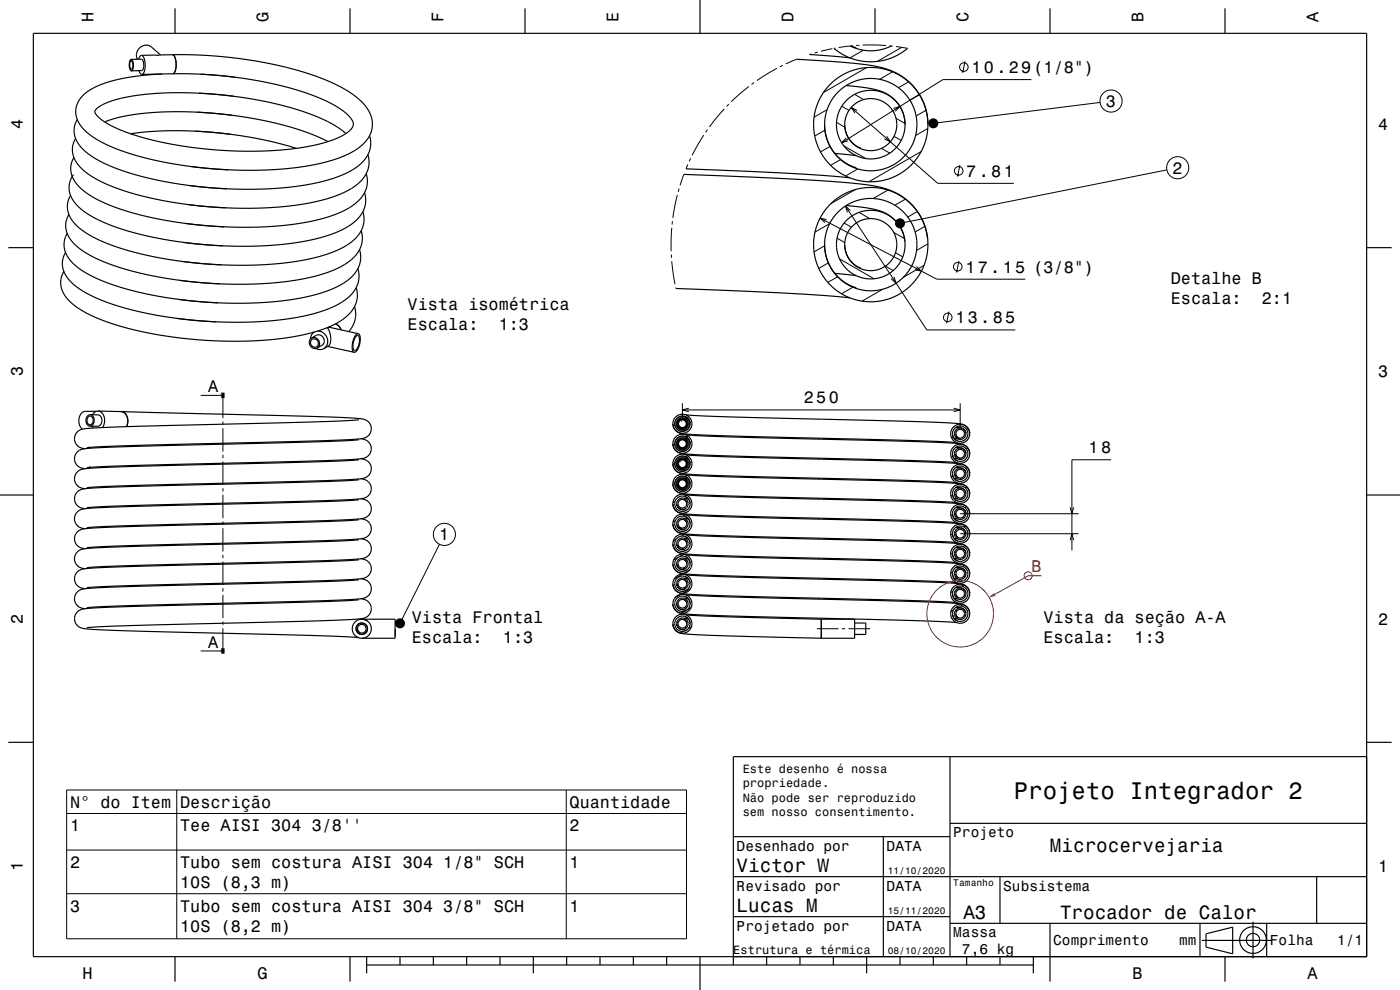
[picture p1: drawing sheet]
<svg xmlns="http://www.w3.org/2000/svg" width="420mm" height="297mm" viewBox="0 0 420 297" stroke-linecap="round" stroke-linejoin="round" font-family="sans-serif">
<g fill="none" stroke="#000" stroke-width=".3">
<path d="M234.8 19.6l-.9 .5M238.9 17.8l-3.2 1.4M243.4 16.2l-.5 .2M245.3 15.6l-.9 .3M249.7 14.6l-3.4 .8M250.6 14.4l-.4 .1M255.8 13.7l-4.2 .6M257.8 13.6h-1M258.8 13.5l7 .2M259 15.1l-4 2.3M266.8 13.7l1 .1M268.8 14l3.5 .5"/>
<path d="M270.5 14.2l-7.3 4.2M212.3 38.9l-.6 .8M217.3 32.7l-4.5 5.4M218.7 31.2l-.7 .7M224.7 25.9l-5.3 4.6M226.3 24.7l-.8 .6M233.1 20.5l-6 3.7M247.5 39l-3.1 1.8M248.1 32.9l-3.9 2.2M251 36.7l2.5 1.5M252.5 31.9l2.2 1.2M256.4 28.3l2.7 1.6"/>
<path d="M260 20.3l-12.9 7.4M267.8 21.5l-3.9 2.3M268.8 35.5l2.7 1.5M272.6 24.5l-3.1 1.8M275.9 28.4l-2.9 1.7M277.8 33.1l-3 1.7M278.3 38.6l-3.6 2.1M330 30.7l-50 6.3M203.2 58.5l-1.3 6.9M203.7 56.6l-.2 .9M205.1 52.3l-1.1 3.3M206.4 49.3l-.6 1.4"/>
<path d="M207.2 47.5l-.4 .9M211.1 40.5l-3.5 6.1M249 43.9l-2.8 1.7M252.2 47.9l-3 1.7M253.2 43.8l6.5 3.8M256.6 56.9l-7.4 4.2M257.3 50.7l-3.6 2.1M264.4 44.5l2.5 1.4M266.3 57l-4.4 2.6M268.2 40.9l2.1 1.2M271.6 59.7l-3.1 1.9M276.3 45.5l-15.6 9"/>
<path d="M350.1 51l-80.1 16M201.4 76.4l.1 1M201.5 78.4l1 6.9M201.5 68.4l-.1 7M201.7 66.4l-.1 1M247.4 73.7l-3.2 1.9M248.5 78.9l-2.9 1.6M248.9 67.1l-4.4 2.5M251.1 71.5l2.3 1.3M251.9 77.7l10.3 5.9M253.2 66.9l2.2 1.3M257.7 63.7l3.2 1.9"/>
<path d="M265.6 79.8l2.3 1.4M268.1 69.7l3.3 1.9M268.7 75.8l2.1 1.3M275.2 63.5l-2.9 1.6M277.2 79.6l-6.2 3.6M277.5 67.9l-3 1.7M278.4 73.2l-3.4 1.9M202.7 86.3l.1 .2M251.3 83l-2.9 1.7M255.9 86.2l-3.4 1.9M264.8 86.8l-6.2 3.5M60.2 118.6h5.7"/>
<path d="M66.9 119.5v6M66.9 126.5v1M66.9 128.5v7M66.9 136.5v1M66.9 138.5v7M202.4 133.2l-.5 .3M202.4 138.9l-.5 .4M202.4 127.4l-.5 .3M203.5 138.8v.8l.5 .6M203.5 138.7v.1M203.5 132.7v.9l.5 .6 .9 .2 .8-.4M203.5 132.6v.1"/>
<path d="M203.5 126.6l-.1 .7 .3 .6a1.3 1.3 0 0 0 2 .1M203.6 126.5l-.1 .1M203.6 138.5l-.1 .2M203.6 138.4v.1M203.7 126.3l-.1 .2M203.7 138.3l-.1 .1M203.7 138.3h.1M203.7 126.3h.1M203.8 132.2l-.3 .4M203.8 132.2h.1M203.8 138.2l-.1 .1M203.8 126.2l-.1 .1"/>
<path d="M203.9 126.1l-.1 .1M204.1 138h-.1M204.1 126l-.2 .1M204.1 138h.1M204.3 125.9h.1M204.4 125.9h-.1M204.5 125.8h.1M204.6 125.8l-.2 .1M204.6 125.8h.4M204.6 125.8h.1M204.6 137.8l-.5 .2M204.7 137.8l.5 .1"/>
<path d="M204.7 137.8h-.1M204.7 121v4.1M204.7 123h83.4M204.8 131.8l-1 .4M204.8 131.8h.1M204.9 131.8l.4 .2M205 125.8l.1 .1M205.1 125.9l.5 .3 .4 .6-.2 1.1M205.2 137.9l.1 .1M205.3 138l.7 .9-.3 1M205.3 132h.1M205.4 132l.4 .3"/>
<path d="M205.7 140l-.7 .4-.9-.1M205.7 139.9v.1M205.8 133.9l-.1 .1M205.8 127.9l-.1 .1M205.8 132.3v.1M205.8 132.4l.2 .8-.2 .7M206.3 136.7l-.6 .3M206.5 130.8l-.6 .4M206.6 125l-.5 .3M206.7 122.5l-2 .5 2 .5M285.9 136.9l-.5 .3M286 131.1l-.5 .3"/>
<path d="M286.1 122.5l2 .5-2 .5M286.4 136.7l.9 .5M286.6 131l1.4 .8M287.5 137.3l.9 .5M288.1 121v7.1M290.3 134.4l-.5 .3M290.4 128.5l-.4 .3M333.3 137.9h-11.7v27.2M66.9 146.5v1M66.9 148.5v7M66.9 156.5v1M66.9 158.5v7"/>
<path d="M202.5 144.7l-.6 .3M202.5 150.4l-.6 .4M202.6 156.2l-.7 .4M203.2 157.9l1.6 .9M203.4 145l.2 .7 .5 .6a1.31 1.31 0 0 0 1.5-.2M203.4 144.9v.1M203.5 152.3l.8 .5M203.5 144.6l-.1 .3M203.6 144.5l-.1 .1M203.8 144.2l-.2 .3M203.8 144.2h.1M204 140.2l.1 .1"/>
<path d="M204.4 143.9l-.6 .3M204.5 143.8l.7 .1M204.5 143.8l-.1 .1M205.2 143.9l.1 .1M205.3 144l.3 .1M205.6 144.1v.1M205.6 144.2l.2 .1M205.6 154.4l-.7 .4M205.7 146l-.1 .1M205.8 144.3v.1M205.8 144.4l.2 .8-.3 .8M205.9 148.5l-.7 .4"/>
<path d="M206.1 142.6l-.6 .3M285.8 154.3l-.6 .3M285.8 148.6l-.5 .2M285.8 142.8l-.4 .2M286.3 148.2l.5 .2M286.3 154l.5 .2M286.4 142.4l.5 .3M286.4 159.7l.4 .3M288.1 154.1h35.5M288.1 143.4l.5 .3M288.4 149.4l.5 .2M288.6 155.3l.5 .2"/>
<path d="M289.7 157.8l-.5 .3M289.9 151.9l-.5 .3M290.1 146.1l-.5 .3M290.2 140.2l-.5 .3M321.1 152.2l.5 1.9 .5-1.9M66.9 166.5v1M66.9 168.5v7M66.9 176.5v1M66.9 178.5v7M131.8 163.3l-11.8 23.7M202.8 161.8l-.8 .5M203 175.1l.4 .3"/>
<path d="M203 169.4l.5 .3M203.1 163.6l.7 .4M203.3 167.3l-1.2 .7M204.3 178.3l-1.8 1M204.4 164.4l.7 .4M204.7 172.3l-2.5 1.4M204.9 170.4l.5 .3M205.1 166.3l-1.2 .7M205.1 176.4l.5 .2M205.4 160.3l-.9 .5M206.8 171l-1.5 .9M207.1 176.6l-2.3 1.4"/>
<path d="M285.8 160.1l-.6 .3M285.8 165.9l-.6 .3M285.8 171.6l-.6 .4M285.9 177.4l-.7 .3M286.4 165.6l.4 .2M286.5 171.4l.4 .2M286.6 177.2l.4 .2M288.1 160.1h35.5M288.8 161.2l.4 .2M289 167l.4 .2M289.1 172.9l.4 .2M289.2 175.5l-.7 .4"/>
<path d="M289.2 178.7l.4 .2M289.4 169.6l-.6 .3M289.6 163.7l-.6 .3M321.1 162.1l.5-2 .5 2M60.2 195.3h5.7M66.9 186.5v1M66.9 188.5v6M203 180.9l.4 .2M203.1 186.7l.3 .2M205 189.4l-.9 .5M205.4 182.3l.4 .2M205.5 188.1l.4 .2"/>
<path d="M207.3 182.3l-2.8 1.7M207.4 188l-.8 .5M245.1 188.6h6.5M252.6 188.6h1M254.6 188.6h6.5M286 183.1l-.7 .4M286.7 183l.4 .3M288.9 181.4l-.7 .4M289.3 184.5l.4 .2"/>
<circle cx="333.3" cy="30.3" r="3.3"/>
<circle cx="353.3" cy="50.3" r="3.3"/>
<circle cx="133.3" cy="160.3" r="3.3"/>
</g>
<g fill="none" stroke="#000" stroke-width="1.4" stroke-linecap="butt">
<path d="M203.9 131.6l-.1 .1M203.9 138.1l-.1 .1M204 138.1h-.1M204 138v.1M204.3 125.9l-.2 .1"/>
<circle cx="204.7" cy="133.1" r="1.72"/>
<circle cx="204.7" cy="127.1" r="1.71"/>
<circle cx="204.7" cy="139.1" r="1.72"/>
<circle cx="204.7" cy="145.1" r="1.72"/>
</g>
<g fill="none" stroke="#000" stroke-width=".35">
<path d="M10 10h400v277h-400zM39.2 18.3a.42 .42 0 0 1 .5 .1 .42 .42 0 0 1 .1 .5v1.2a.47 .47 0 0 1 0 .5 .47 .47 0 0 1-.6 .1l-.3-1.2zM39.4 17.8h3.1a2.62 2.62 0 0 1 0 3.4h-3.1M39.4 17.8a2.63 2.63 0 0 0 0 3.4M39.4 17.8a2.64 2.64 0 0 1 0 3.4M42.4 16.6l-.4 .3-.4 .9M42.4 16.6h.1M42.4 16.6a3.7 3.7 0 0 1 1.1 4l-.3 1.2-.6 .5M48.2 16.5l-2.8-2.4a2.9 2.9 0 0 0-3.5 .2 2.9 2.9 0 0 0-.7 3.5M51.7 16.4h.1M51.7 16.4a3.7 3.7 0 0 1 1.1 4l-.4 1.2-.6 .5M51.7 16.4a135.6 135.6 0 0 1 34.3 3.8"/>
<path d="M51.7 16.4l-9.3 .2M52.5 2.5v7.5M105 2.5v7.5M157.5 2.5v7.5M210 0v10M238.9 17.8l17.7 1.2a29.7 29.7 0 0 1 12.6 3.1 17.5 17.5 0 0 1 8.8 11.7M242.9 16.4l12.1 1M255.1 13.8l2.8 1 3.2 .4 3.2-.3 3.1-1.1M255.3 13.8l1.6 .5M262.5 2.5v7.5M272.3 14.5l-2.5 1.7-2.7 1.3-2.9 .8-2.7 .2-3-.2-2.9-.7-3-1.4-2.4-1.7M315 2.5v7.5"/>
<path d="M367.5 2.5v7.5M23.2 35.9a7 7 0 0 0 1.9 9.1 34.8 34.8 0 0 0 13.5 6.8 124.4 124.4 0 0 0 56.8 3 26.9 26.9 0 0 0 12.3-5.2l1.9-1.9 1.1-2.1 .5-2.4-.3-2.5M31.4 36.6l.3-.1a60.2 60.2 0 0 1 22-3 116.8 116.8 0 0 1 41.4 7.4l3.3 1.6M41.7 21.2l.4 .8 .5 .3M42.6 22.3h.1M51.8 22.1a118.1 118.1 0 0 1 44.1 7.3 21.1 21.1 0 0 1 9.6 6.5 2.33 2.33 0 0 1-.8 3.5l-1.2 .9a40.3 40.3 0 0 1-16.6 4.5 120 120 0 0 1-49.1-5.1 19.7 19.7 0 0 1-9-5.3 1.09 1.09 0 0 1 .3-1.9l1.8-1.2 3-1.1a59.8 59.8 0 0 1 18.9-2.4 116 116 0 0 1 43.4 7.7l2 .9M51.8 22.1h.1M51.8 22.1l-9.2 .2M58.6 39.3l10.5 1M59.1 33.7l10.5 .9M59.7 28l10.3 .9M60.2 22.3l10.3 .9"/>
<path d="M86 20.2h.1M86 20.2a55.6 55.6 0 0 1 21 9 10 10 0 0 1 4.7 9.1 10.1 10.1 0 0 1-5.8 7.2 51 51 0 0 1-20.2 5.1 125.9 125.9 0 0 1-49.5-5.5 27.6 27.6 0 0 1-11.2-6.4 6.9 6.9 0 0 1 1.3-11.2l3.6-2 5.2-1.6 6.6-1.1 6.9-.6M98.2 36.4h.1M98.2 36.4l3 1.7 2.6 2M247.4 37.4l.1 1.7a13.3 13.3 0 0 0 9.4 11.2M253.4 37.4v.5a7.4 7.4 0 0 0 4.9 6.5M253.9 25.7a33.8 33.8 0 0 1 11.3 2 10.7 10.7 0 0 1 6.1 7.5M21.2 58.6a7.1 7.1 0 0 0 2.1 9.4 37.4 37.4 0 0 0 14.3 6.9 125.5 125.5 0 0 0 54.9 2.9 29.8 29.8 0 0 0 12.7-5l2.1-2 1.5-2.5 .4-2.4-.3-2.4M22.1 52.4a6.9 6.9 0 0 0 1.5 9.7 33.5 33.5 0 0 0 13.3 6.8 125.4 125.4 0 0 0 56.1 3.2 29.5 29.5 0 0 0 12.6-4.9l2.3-2.2 1.2-2 .6-2.5-.3-2.7M22.2 47.3a7 7 0 0 0 2 9.1 33.4 33.4 0 0 0 13.5 6.9 125.7 125.7 0 0 0 55.8 3.1 29.3 29.3 0 0 0 12.8-5.1l2.2-2.1 1.3-2.3 .4-2.4-.3-2.4M22.7 41.6a6.9 6.9 0 0 0 1.6 8.8 29.7 29.7 0 0 0 12.5 6.7 124.1 124.1 0 0 0 58.1 3.4 26.8 26.8 0 0 0 12.3-5.2l2-2 1.1-2.1 .4-2.3-.3-2.5M39.2 40.1a121.2 121.2 0 0 1 49.7 4.4"/>
<path d="M56.8 55.7l11.3 .9M57.4 50l11.1 .9M205.1 52.3a867.7 867.7 0 0 1 52.7 2.9 25.3 25.3 0 0 1 13.2 4 17.4 17.4 0 0 1 7.3 12.6M205.8 50.7l30.1 1.3 19.1 1.4M250.4 46l6.4 .7M2.5 74.3h7.5M19.7 75.7l-.1 .2a6.9 6.9 0 0 0 1.9 8.9 34.2 34.2 0 0 0 14.1 7.1 125.7 125.7 0 0 0 55.5 2.9 28.8 28.8 0 0 0 12.6-5l2.2-2 1.3-2.2 .5-2.6-.3-2.4M20.2 70a7 7 0 0 0 2 9.3 34.8 34.8 0 0 0 13.9 6.9 125.8 125.8 0 0 0 55.5 2.9 28.6 28.6 0 0 0 13-5.3l1.9-1.9 1.3-2.3 .4-2.4-.3-2.3M20.7 64.3a7 7 0 0 0 1.8 9.1l.4 .4a36.7 36.7 0 0 0 14.6 6.9 125.7 125.7 0 0 0 54.6 2.7 29.7 29.7 0 0 0 12.7-5l2.2-2.2 1.2-2.1 .5-2.5-.3-2.4M54.5 78.4l11.9 1M55 72.7l11.8 1M55.6 67l11.6 1"/>
<path d="M56.2 61.3l11.5 1M247.4 73.4a13.4 13.4 0 0 0 9.5 12.9M253.4 73.4a7.5 7.5 0 0 0 4.9 7M253.9 61.7a47.4 47.4 0 0 1 10 1.5 10.7 10.7 0 0 1 7.6 9.3M271.5 72.5h.1M278.3 71.8v.1M410 74.3h7.5M19.2 81.4l-.8 1.8a7.1 7.1 0 0 0 2.6 7.2 31.9 31.9 0 0 0 12.4 6.6 125.4 125.4 0 0 0 56.3 3.7 31.9 31.9 0 0 0 13.2-4.9l2.2-2 1.5-2.3 .6-2.6-.3-2.6M53 95.5l11.9 1M53.4 89.8l12 1M54 84.1l11.9 1M94.3 99.6l-.8 .8-.4 1.3"/>
<path d="M95.3 99.3a2.94 2.94 0 0 1 2.8 2 2.94 2.94 0 0 1-1 3.3M98.2 98.3l.7 1.4 .3 1.9a2.77 2.77 0 0 1-.7 2.2l-1.4 .8M98.5 98.2l9 1.9M100.7 97.1l1 .8 .6 1.1M106.4 92l.3 2-.2 1.8-.7 2.1-1.2 1.6M202.8 86.5l33.3 1.5 18.9 1.4M250.4 82l6.4 .7M93.5 101.4l1.4-.8a1.73 1.73 0 0 1 2.1 .8 1.73 1.73 0 0 1-.4 2.2l-1.4 .8M93.5 101.4a1.73 1.73 0 0 1 2.1 .8 1.73 1.73 0 0 1-.4 2.2M93.5 101.4a1.73 1.73 0 0 0-.5 2.2 1.73 1.73 0 0 0 2.2 .8M94.8 104.5l1.1 .4 1.2-.3M98.3 103.9l7.9 1.8"/>
<path d="M106.9 100.9l.4-.3a2.63 2.63 0 0 1 .2 3.3l-.3 .6a.68 .68 0 0 1-.8 .6 .68 .68 0 0 1-.5-.9 5 5 0 0 1 1-3.3zM107.5 100.1a3.7 3.7 0 0 1 .1 4.2l-.7 1.1-.7 .3M107.5 100.1a3.7 3.7 0 0 0-1.9 3.7l.1 1.2 .5 .7M26.4 125.1a.95 .95 0 0 1 1.2-.1 .95 .95 0 0 1 .4 1.2 1 1 0 0 1-1.1 1.2 1 1 0 0 1-.8-1.4zM27.1 124.4l2.3 .1a1.81 1.81 0 0 1 1.2 1.7 1.81 1.81 0 0 1-1.3 1.7l-2.3-.1M27.1 124.4a1.81 1.81 0 0 0-1.3 1.7 1.81 1.81 0 0 0 1.2 1.7M27.1 124.4a1.81 1.81 0 0 1 1.2 1.8 1.81 1.81 0 0 1-1.3 1.6M27.7 127.9l.3 .5M28.9 123.4h-3.3a3.1 3.1 0 0 0-1.5 4.7l.6 .6M29.4 123.3l-.9 .3-.8 .8M29.4 123.3a3.1 3.1 0 0 1 1.3 5M29.4 123.3l7 .2"/>
<path d="M36.4 123.5l8.6 .2a1955.8 1955.8 0 0 1 61.5 1.8l2.3 .2 1.2 .4 1 1 .4 1.5a3 3 0 0 1-3 3l-12.2 .6-57.7 1.5-12.5 .6M36.4 123.5a3 3 0 0 1 1.5 4.5M107.7 131.9l-11.9 .6-57.4 1.5-12.8 .6-1.4 .3-.8 .5-.7 .9-.4 1.2 .3 1.2 .6 1 1 .6 1.3 .3M107.7 125.9l-1.5 .2a2159 2159 0 0 1-64.9 1.8l-12.6 .5-3.5 .3-1.2 .3-.8 .5-.6 .9-.2 .9v1l.4 .9 .7 .7 .9 .5 1.1 .2M107.7 137.9l-12.1 .6-67.9 1.9a6.2 6.2 0 0 0-4.3 1l-.6 .7-.4 .8 .2 1.8 1.1 1.3 1.8 .6M108.3 137.6l1.2 .3 .9 .6 .7 .8 .3 1.1a3.1 3.1 0 0 1-3.5 3.3l-16.7 .7-50.9 1.2-14.3 .7M108.3 131.6l1.2 .3 .9 .6 .7 .9 .3 1.1a3 3 0 0 1-3 3.1l-10.6 .6-57.5 1.4-14.3 .7M201.9 139.1a3.2 3.2 0 0 0 3.6 3.1l13 .6 55.7 1.4 12.8 .6M201.9 133.1a3.2 3.2 0 0 0 3.4 3.1 430.2 430.2 0 0 0 27.8 1l41.4 1 12.5 .6M201.9 127.1a3.3 3.3 0 0 0 3.9 3.1l13.6 .6 54 1.4 13.6 .6M203 127.1l.2 .8 .6 .7 2.2 .5M203 133.1l.2 .8 .6 .7 2.2 .5"/>
<path d="M203 139.1l.2 .9 .7 .6 2.1 .5M205.2 125.9l.6 .5 .2 .7M205.2 131.9l.6 .5 .2 .7M205.2 137.9l.6 .5 .2 .7M205.4 125l1.2 .8 .4 1.3M205.4 137l1.2 .8 .4 1.3M205.4 131l1.2 .7 .4 1.4M205.5 125.6l1 .1M205.5 131.6l1 .1M205.5 137.6l1 .1M205.8 136.5l13.6 .6 57.8 1.5 10.9 .6a3.1 3.1 0 0 1 2.4 1.4l.4 1.5M205.8 130.5l13.7 .6 47.8 1.2 18.8 .7 2.1 .2 1.4 .5 1 1.1 .3 1.3"/>
<path d="M205.8 124.5l13.6 .6 50.2 1.2 16 .6 2.5 .3 1.5 .5 .9 1 .4 1.4M285.8 136.1l.4 1.4 1.1 .8M285.8 130.1l.4 1.4 1.1 .8M286.3 131.6l1 .1M286.3 137.6l1 .1M286.8 130.1l.2 .7 .5 .5M286.8 130.1a1.3 1.3 0 0 1 1.4-1.3 1.3 1.3 0 0 1 1.1 1.7 1.3 1.3 0 0 1-1.8 .8M286.8 130.1l.2 .7 .6 .5M286.8 136.1l.2 .7 .6 .5M286.8 128.2l2.1 .4 .6 .7 .3 .8M286.8 134.2l2.1 .4M288.9 134.6l.6 .6 .3 .9"/>
<path d="M288.9 134.6a1.72 1.72 0 0 0-2.5 .9 1.72 1.72 0 0 0 1.4 2.3 1.72 1.72 0 0 0 2-1.7M288.9 134.6a1.71 1.71 0 0 1 .9 1.5M0 148.5h10M107.7 155.9l-14.6 .7a2226 2226 0 0 0-66.1 1.9 4.8 4.8 0 0 0-3.9 1.2 3 3 0 0 0-.4 3.2 3 3 0 0 0 2.8 1.7M107.7 149.9l-10.1 .6-58.4 1.5-13 .5a3.3 3.3 0 0 0-3.8 3l.1 1.2 .6 .9 1.1 .7 1.3 .3M107.7 143.9l-10 .6-58.5 1.5-13 .5a3.2 3.2 0 0 0-3.8 3.5l.3 1.1 .7 .8 .8 .4 1.3 .3M108.3 155.6l1.3 .3 .9 .7a2.95 2.95 0 0 1 .7 3.2 2.95 2.95 0 0 1-2.8 1.8l-11.4 .6-57.6 1.5-13.4 .6M108.3 149.6l1.9 .7a2.94 2.94 0 0 1 1.1 3.3 2.94 2.94 0 0 1-2.8 2l-10.7 .6-57.5 1.4-14.3 .7M108.3 143.6l1.7 .5a2.95 2.95 0 0 1 1.3 3.4 2.95 2.95 0 0 1-2.9 2.1l-11.4 .6-57.7 1.5-13.3 .6M201.9 157.1a3.2 3.2 0 0 0 3.4 3.1l13.3 .6 55.6 1.4 12.8 .6M201.9 151.1a3.1 3.1 0 0 0 3.3 3 425.4 425.4 0 0 0 27.9 1.1l41.3 1 12.6 .6M201.9 145.1a3.2 3.2 0 0 0 3.4 3.1l13.2 .6 55.7 1.4 12.8 .6"/>
<path d="M203 145.1l.2 .8 .6 .7 2.2 .5M203 151.1l.2 .8 .5 .6 2.3 .6M203 157.1l.2 .9 .6 .6 2.2 .5M205.2 143.9l.6 .5 .2 .7M205.2 149.9l.6 .5 .2 .7M205.2 155.9l.6 .5 .2 .7M205.4 155l1.2 .8 .4 1.3M205.4 149l1.2 .8 .4 1.3M205.4 143l1.2 .8 .4 1.3M205.5 143.6l1 .1M205.5 149.6l1 .1M205.5 155.6l1 .1"/>
<path d="M205.8 154.5l13.6 .6 59.8 1.5a47.3 47.3 0 0 1 9.6 .7l.9 .5 .8 .8M205.8 148.5l13.7 .6 31 .8a725.3 725.3 0 0 1 36.4 1.1 3.5 3.5 0 0 1 4 2.9v.2M205.8 142.5l13.6 .6 62.4 1.6 6.1 .4 1.2 .3 .9 .6M285.8 142.1l.4 1.4 1.1 .8M286.3 143.6l1 .1M286.3 149.6l1 .1M286.3 155.6l1 .1M286.3 155.6l1 .7M286.4 149.8l.9 .5M286.8 142.1l.2 .8 .6 .4M286.8 140.2l2.1 .4 .6 .7 .3 .8M286.8 146.2l1.9 .3a1.76 1.76 0 0 1 1.1 1.6"/>
<path d="M286.8 152.2l1.8 .2 .8 .6M286.8 158.2l2.2 .4 .5 .6 .3 .9M287 154.9l.6 .4M287.1 149l.5 .3M410 148.5h10M107.7 179.9l-11 .6-49.7 1.2-19.6 .7a5.5 5.5 0 0 0-4.2 1.2 3 3 0 0 0-.5 3.5 3 3 0 0 0 3.1 1.6l9.8 .5 57.3 1.4 14.6 .7M107.7 161.9l-13.1 .7-51.4 1.2-16.3 .7a4.2 4.2 0 0 0-4.2 1.7 2.95 2.95 0 0 0 2.3 4.3l.5 .1M107.7 173.9l-11.3 .6-50.7 1.3-18.5 .7a4.9 4.9 0 0 0-4.2 1.3 2.88 2.88 0 0 0 .5 4.1l.8 .5 1.2 .2M107.7 167.9l-11.4 .6-51.1 1.3-18 .7a4.9 4.9 0 0 0-4.2 1.3 2.89 2.89 0 0 0 .7 4.3l1.8 .5M108.3 179.6l1.8 .6 1.1 1.3a2.98 2.98 0 0 1-2.9 4.1l-11.4 .6-57.6 1.5-13.3 .6M108.3 173.6l1.6 .5 1.1 1.1a2.96 2.96 0 0 1-2.6 4.4l-11.4 .6-57.6 1.5-13.4 .6M108.3 167.6l1.5 .5 1.1 .9a2.95 2.95 0 0 1-2.4 4.6l-12.2 .6-57.6 1.5-12.7 .6"/>
<path d="M108.3 161.6l1.4 .4 1 .8a2.96 2.96 0 0 1 .4 3.2 2.96 2.96 0 0 1-2.8 1.6l-1.7 .2a2266.2 2266.2 0 0 1-66.3 1.8l-14.3 .7M201.9 175.1a3.2 3.2 0 0 0 3.5 3.1h.7a2515.6 2515.6 0 0 0 68.4 2l12.5 .6M201.9 169.1a3.2 3.2 0 0 0 3.4 3.1 428.2 428.2 0 0 0 27.9 1l41.1 1 12.7 .6M201.9 163.1a3.1 3.1 0 0 0 3.3 3 423.2 423.2 0 0 0 28 1.1l42 1 11.8 .6M203 163.1l.2 .8 .6 .7 2.2 .5M203 169.1l.2 .9 .6 .6 2.2 .5M203 175.1l.2 .8 .6 .7 2.2 .5M205.2 173.9l.6 .5 .2 .7M205.2 161.9l.6 .5 .2 .7M205.2 167.9l.6 .5 .2 .7M205.2 179.9l.6 .5 .2 .7M205.4 179l1.2 .8 .4 1.3"/>
<path d="M205.4 167l1.2 .7 .4 1.4M205.4 161l1.2 .8 .4 1.3M205.5 173l1.1 .7 .4 1.4M205.5 161.6l1 .1M205.5 167.6l1 .1M205.5 173.6l1 .1M205.5 179.6l1 .1M205.8 178.5l13.6 .6 56.5 1.4a86.7 86.7 0 0 1 12.6 .7 2.97 2.97 0 0 1 2.4 2.7M205.8 172.5l13.3 .6 51.4 1.2 16.5 .7a3.5 3.5 0 0 1 3.9 2.5M205.8 166.5l14 .6 37 .9a516.5 516.5 0 0 1 30.5 1.1 3.4 3.4 0 0 1 3.5 2.1M205.8 160.5l13.9 .6 34.2 .8a609.4 609.4 0 0 1 33.2 1.1l2.2 .5 .7 .5 .6 .9M285.8 178.1l.4 1.4 1.1 .8"/>
<path d="M285.9 172.9l.5 .9 .9 .5M286 167.1l.5 .7 .8 .5M286.1 161.3l1.2 1M286.3 161.6l1 .1M286.3 167.6l1 .1M286.3 179.6l1 .1M286.3 173.6l1 .1M286.8 172.1l.3 .8 .5 .4M286.8 178.1l.2 .8 .6 .4M286.8 164.2l1.8 .3 1 .9M286.8 170.2l2.2 .5 .6 .6 .2 .8M286.8 176.2l2 .4 .6 .4 .3 .8"/>
<path d="M286.9 166.7l.7 .6M287 160.8l.6 .5M107.2 188.6l.2 .7 .7 .5M108.3 185.6l.8 .2M110.2 186.3l-1.7-.5h10v5.7h-10M201.9 187.1a3.2 3.2 0 0 0 3.4 3.1l13.3 .6 27.8 .7M201.9 181.1a3.2 3.2 0 0 0 3.4 3.1l13.3 .6 55.7 1.4 12.7 .6M203 181.1l.2 .8 .6 .7 2.2 .5M203 187.1l.2 .9 .6 .6 2.2 .5M205.2 185.9l.6 .5 .2 .7M205.4 185l1.2 .8 .4 1.3M205.5 185.6l1 .1"/>
<path d="M205.8 184.5l9.4 .5 31.2 .8M206 187.1v.1M246.4 185.8h10v5.7h-10M246.4 185.8v5.7M256.4 186.9h3.3v3.4h-3.3M285.8 184.1l.4 1.4 1.1 .8M286.3 185.6l1 .1M286.8 184.1l.2 .8 .6 .4M286.8 182.2l2.1 .4 .6 .6 .3 .8M289.8 184h.1M2.5 222.7h7.5M285 227v60"/>
<path d="M410 222.7h7.5M410 227h-190v62.5M220 251h65M265 251v36M285 247h125M220 275h65M220 263h190M285 277h125M300 263v14M315 277v17.5M360 277v10M375.9 276.5v11"/>
<path d="M380 277v10M395 263v14M52.5 287v7.5M105 287v7.5M110 289.5h200M110 287v5M120 287v2.5M130 287v2.5M140 287v2.5M150 287v2.5M160 287v5M170 287v2.5"/>
<path d="M180 287v2.5M190 287v2.5M200 287v2.5M210 287v10M230 287v2.5M240 287v2.5M250 287v2.5M260 287v5M270 287v2.5M280 287v2.5M290 287v2.5M300 287v2.5"/>
<path d="M310 287v5M360.5 282.1h21M361.8 280.1l8-2v8l-8-2zM367.5 287v7.5"/>
<circle cx="261.2" cy="37.4" r="10.3"/>
<circle cx="261.2" cy="37.4" r="7.8"/>
<circle cx="261.2" cy="37.4" r="17.2"/>
<circle cx="261.2" cy="37.4" r="13.9"/>
<circle cx="261.2" cy="73.4" r="13.8"/>
<circle cx="261.2" cy="73.4" r="7.8"/>
<circle cx="261.2" cy="73.4" r="17.2"/>
<circle cx="261.2" cy="73.4" r="10.3"/>
<circle cx="94.3" cy="102.8" r="1.24"/>
<circle cx="204.7" cy="133.1" r="2.31"/>
<circle cx="204.7" cy="139.1" r="2.31"/>
<circle cx="204.7" cy="127.1" r="2.31"/>
<circle cx="204.7" cy="127.1" r="1.3"/>
<circle cx="204.7" cy="133.1" r="1.3"/>
<circle cx="204.7" cy="139.1" r="1.71"/>
<circle cx="204.7" cy="127.1" r="1.71"/>
<circle cx="204.7" cy="127.1" r="2.86"/>
<circle cx="204.7" cy="139.1" r="1.3"/>
<circle cx="204.7" cy="133.1" r="1.71"/>
<circle cx="204.7" cy="139.1" r="2.86"/>
<circle cx="204.7" cy="133.1" r="2.86"/>
<circle cx="288.1" cy="136.1" r="2.86"/>
<circle cx="288.1" cy="130.1" r="2.86"/>
<circle cx="288.1" cy="130.1" r="1.71"/>
<circle cx="288.1" cy="136.1" r="1.3"/>
<circle cx="288.1" cy="136.1" r="2.31"/>
<circle cx="288.1" cy="130.1" r="2.31"/>
<circle cx="204.7" cy="145.1" r="2.31"/>
<circle cx="204.7" cy="157.1" r="2.31"/>
<circle cx="204.7" cy="151.1" r="2.31"/>
<circle cx="204.7" cy="145.1" r="1.3"/>
<circle cx="204.7" cy="151.1" r="1.71"/>
<circle cx="204.7" cy="157.1" r="1.71"/>
<circle cx="204.7" cy="157.1" r="1.3"/>
<circle cx="204.7" cy="151.1" r="2.86"/>
<circle cx="204.7" cy="157.1" r="2.86"/>
<circle cx="204.7" cy="151.1" r="1.3"/>
<circle cx="204.7" cy="145.1" r="1.72"/>
<circle cx="204.7" cy="145.1" r="2.86"/>
<circle cx="288.1" cy="154.1" r="2.86"/>
<circle cx="288.1" cy="142.1" r="2.86"/>
<circle cx="288.1" cy="148.1" r="1.3"/>
<circle cx="288.1" cy="142.1" r="1.3"/>
<circle cx="288.1" cy="148.1" r="2.31"/>
<circle cx="288.1" cy="148.1" r="1.71"/>
<circle cx="288.1" cy="142.1" r="1.71"/>
<circle cx="288.1" cy="154.1" r="2.31"/>
<circle cx="288.1" cy="154.1" r="1.71"/>
<circle cx="288.1" cy="154.1" r="1.3"/>
<circle cx="288.1" cy="148.1" r="2.86"/>
<circle cx="288.1" cy="142.1" r="2.31"/>
<circle cx="204.7" cy="169.1" r="2.31"/>
<circle cx="204.7" cy="175.1" r="2.31"/>
<circle cx="204.7" cy="163.1" r="2.31"/>
<circle cx="204.7" cy="169.1" r="1.3"/>
<circle cx="204.7" cy="175.1" r="1.3"/>
<circle cx="204.7" cy="163.1" r="1.3"/>
<circle cx="204.7" cy="175.1" r="1.71"/>
<circle cx="204.7" cy="163.1" r="1.71"/>
<circle cx="204.7" cy="163.1" r="2.86"/>
<circle cx="204.7" cy="169.1" r="2.86"/>
<circle cx="204.7" cy="175.1" r="2.86"/>
<circle cx="204.7" cy="169.1" r="1.72"/>
<circle cx="288.1" cy="166.1" r="1.3"/>
<circle cx="288.1" cy="160.1" r="2.86"/>
<circle cx="288.1" cy="160.1" r="2.31"/>
<circle cx="288.1" cy="172.1" r="1.72"/>
<circle cx="288.1" cy="172.1" r="2.86"/>
<circle cx="288.1" cy="166.1" r="1.71"/>
<circle cx="288.1" cy="172.1" r="2.31"/>
<circle cx="288.1" cy="178.1" r="1.3"/>
<circle cx="288.1" cy="172.1" r="1.3"/>
<circle cx="288.1" cy="166.1" r="2.86"/>
<circle cx="288.1" cy="160.1" r="1.71"/>
<circle cx="288.1" cy="178.1" r="1.72"/>
<circle cx="288.1" cy="160.1" r="1.3"/>
<circle cx="288.1" cy="166.1" r="2.31"/>
<circle cx="288.1" cy="178.1" r="2.31"/>
<circle cx="288.1" cy="178.1" r="2.86"/>
<circle cx="108.5" cy="188.6" r="1.3"/>
<circle cx="108.5" cy="188.6" r="1.71"/>
<circle cx="108.5" cy="188.6" r="2.86"/>
<circle cx="108.5" cy="188.6" r="1.72"/>
<circle cx="204.7" cy="181.1" r="2.31"/>
<circle cx="204.7" cy="187.1" r="2.31"/>
<circle cx="204.7" cy="181.1" r="2.86"/>
<circle cx="204.7" cy="181.1" r="1.3"/>
<circle cx="204.7" cy="187.1" r="1.3"/>
<circle cx="204.7" cy="187.1" r="1.71"/>
<circle cx="204.7" cy="181.1" r="1.72"/>
<circle cx="204.7" cy="187.1" r="2.86"/>
<circle cx="288.1" cy="184.1" r="1.72"/>
<circle cx="288.1" cy="184.1" r="1.3"/>
<circle cx="288.1" cy="184.1" r="2.86"/>
<circle cx="288.1" cy="184.1" r="2.31"/>
<circle cx="375.9" cy="282" r="4"/>
<circle cx="375.9" cy="282" r="2"/>
</g>
<path d="M66.9 117.8v1.7M66.9 194.5v1.6" fill="none" stroke="#000" stroke-width="1" stroke-linecap="butt"/>
<g fill="#000">
<path d="M65.9 118.4l1 .2-1 .3z" fill-rule="evenodd"/>
<path d="M65.9 195l1 .3-1 .2z" fill-rule="evenodd"/>
<circle cx="280" cy="37" r="1.5"/>
<circle cx="270" cy="67" r="1.5"/>
<circle cx="120" cy="187" r="1.5"/>
</g>
<g fill="none" stroke="#f00" stroke-width=".3">
<path d="M312.5 172.7h-4.1l-9.9 5.6"/>
<circle cx="288.1" cy="184.1" r="10"/>
</g>
<path d="M296.8 179.2l1.4-1.3 .5 .9z" fill-rule="evenodd" fill="#f00"/>
<circle cx="308.4" cy="172.7" r="1.2" fill="none" stroke="#f00" stroke-width=".3"/>
<g fill="none" stroke="#000" stroke-width=".3">
<path d="M289.5 18.4l-.7 3.5M255.4 32.2l25.9 22.8h22.8M257.1 33.1l-1.7-.9 1.1 1.7M268 32.5l2-.6-1.4 1.5M309.4 23.9h-26.5l-30.4 18.9M253.9 41.4l-1.4 1.4 1.9-.5M266 40.9l1.1 1.6-1.8-.8M288 49.5l-.7 3.5M246 65.4l35 18.4h26.6M248 65.9l-2-.5 1.5 1.4M253.6 61.8l24.4 37.2h26.6M255.1 63.1l-1.5-1.3 .7 1.9"/>
<path d="M275 80l1.4 1.3-1.9-.4M287.7 78.3l-.7 3.5M268.2 83.1l.6 1.9-1.5-1.4M284.7 93.5l-.7 3.5M20 237h186v44.6h-186zM53 237v44.6M169.9 237v44.6M20 244h186M20 255h186M20 268.1h186"/>
<circle cx="289.2" cy="20.1" r="1.28"/>
<circle cx="287.6" cy="51.3" r="1.28"/>
<circle cx="284.3" cy="95.2" r="1.28"/>
<circle cx="287.3" cy="80" r="1.28"/>
</g>
<text font-size="7.2" x="304.1" y="239.6">Projeto Integrador 2</text>
<g font-size="5.8">
<text x="315" y="255.6">Microcervejaria</text>
<text x="221" y="261.6">Victor W</text>
<text x="221" y="273.6">Lucas M</text>
<text x="289" y="275.6">A3</text>
<text x="318" y="275.6">Trocador de Calor</text>
</g>
<g font-size="5">
<text x="28.1" y="6.5" transform="rotate(-90 28.1 6.5)">H</text>
<text x="80.6" y="6.5" transform="rotate(-90 80.6 6.5)">G</text>
<text x="133.1" y="6.5" transform="rotate(-90 133.1 6.5)">F</text>
<text x="185.6" y="6.5" transform="rotate(-90 185.6 6.5)">E</text>
<text x="238.1" y="6.5" transform="rotate(-90 238.1 6.5)">D</text>
<text x="290.6" y="6.5" transform="rotate(-90 290.6 6.5)">C</text>
<text x="343.1" y="6.5" transform="rotate(-90 343.1 6.5)">B</text>
<text x="395.6" y="6.5" transform="rotate(-90 395.6 6.5)">A</text>
<text x="291.4" y="21.9">10.29(1/8&quot;)</text>
<text x="331.8" y="32.1">3</text>
<text x="6.8" y="38.7" transform="rotate(-90 6.8 38.7)">4</text>
<text x="413.5" y="39">4</text>
<text x="289.9" y="53">7.81</text>
<text x="351.8" y="52.1">2</text>
<text x="289.6" y="81.8">17.15 (3/8&quot;)</text>
<text x="351.2" y="85.2">Detalhe B</text>
<text x="122.3" y="92.9">Vista isométrica</text>
<text x="351.2" y="91.3">Escala:</text>
<text x="378.6" y="91.3">2:1</text>
<text x="122.3" y="98.9">Escala:</text>
<text x="149.6" y="98.9">1:3</text>
<text x="286.6" y="97">13.85</text>
<text x="6.8" y="112.9" transform="rotate(-90 6.8 112.9)">3</text>
<text x="413.5" y="113.2">3</text>
<text x="62.4" y="117.7">A</text>
<text x="241.1" y="121">250</text>
<text x="326.6" y="135.9">18</text>
<text x="131.8" y="162.1">1</text>
<text x="6.8" y="187.1" transform="rotate(-90 6.8 187.1)">2</text>
<text x="123.5" y="186.8">Vista Frontal</text>
<text x="313.1" y="186.8">Vista da seção A-A</text>
<text x="413.5" y="187.4">2</text>
<text x="62.4" y="194.4">A</text>
<text x="123.5" y="192.9">Escala:</text>
<text x="150.9" y="192.9">1:3</text>
<text x="313.1" y="192.9">Escala:</text>
<text x="340.4" y="192.9">1:3</text>
<text x="21" y="242.4">N° do Item</text>
<text x="54" y="242.4">Descrição</text>
<text x="170.9" y="242.4">Quantidade</text>
<text x="21" y="249.4">1</text>
<text x="54" y="249.4">Tee AISI 304 3/8''</text>
<text x="170.9" y="249.4">2</text>
<text x="6.8" y="261.3" transform="rotate(-90 6.8 261.3)">1</text>
<text x="21" y="260.4">2</text>
<text x="54" y="260.4">Tubo sem costura AISI 304 1/8&quot; SCH</text>
<text x="170.9" y="260.4">1</text>
<text x="413.5" y="261.6">1</text>
<text x="54" y="266.4">10S (8,3 m)</text>
<text x="21" y="273.5">3</text>
<text x="54" y="273.5">Tubo sem costura AISI 304 3/8&quot; SCH</text>
<text x="170.9" y="273.5">1</text>
<text x="54" y="279.5">10S (8,2 m)</text>
<text x="24.7" y="293.8">H</text>
<text x="77.2" y="293.8">G</text>
<text x="339.7" y="293.8">B</text>
<text x="392.2" y="293.8">A</text>
</g>
<text font-size="5" fill="#f00" x="309.4" y="171.5">B</text>
<g font-size="4.3">
<text x="286" y="251.2">Projeto</text>
<text x="221" y="255.2">Desenhado por</text>
<text x="266" y="255.2">DATA</text>
<text x="221" y="267.2">Revisado por</text>
<text x="266" y="267.2">DATA</text>
<text x="301" y="267.2">Subsistema</text>
<text x="221" y="279.2">Projetado por</text>
<text x="266" y="279.2">DATA</text>
<text x="286" y="281">Massa</text>
<text x="288.6" y="286.2">7,6 kg</text>
<text x="316" y="283.6">Comprimento</text>
<text x="353.8" y="283.6">mm</text>
<text x="381" y="283.6">Folha</text>
<text x="401.2" y="283.6">1/1</text>
</g>
<g font-size="3.6">
<text x="222.8" y="231.8">Este desenho é nossa</text>
<text x="222.8" y="236.1">propriedade.</text>
<text x="222.8" y="240.5">Não pode ser reproduzido</text>
<text x="222.8" y="244.8">sem nosso consentimento.</text>
<text x="220" y="286.1">Estrutura e térmica</text>
</g>
<g font-size="2.9">
<text x="266.3" y="262.3">11/10/2020</text>
<text x="286" y="265.8">Tamanho</text>
<text x="266.3" y="274.3">15/11/2020</text>
<text x="266.3" y="286.3">08/10/2020</text>
</g>
</svg>
